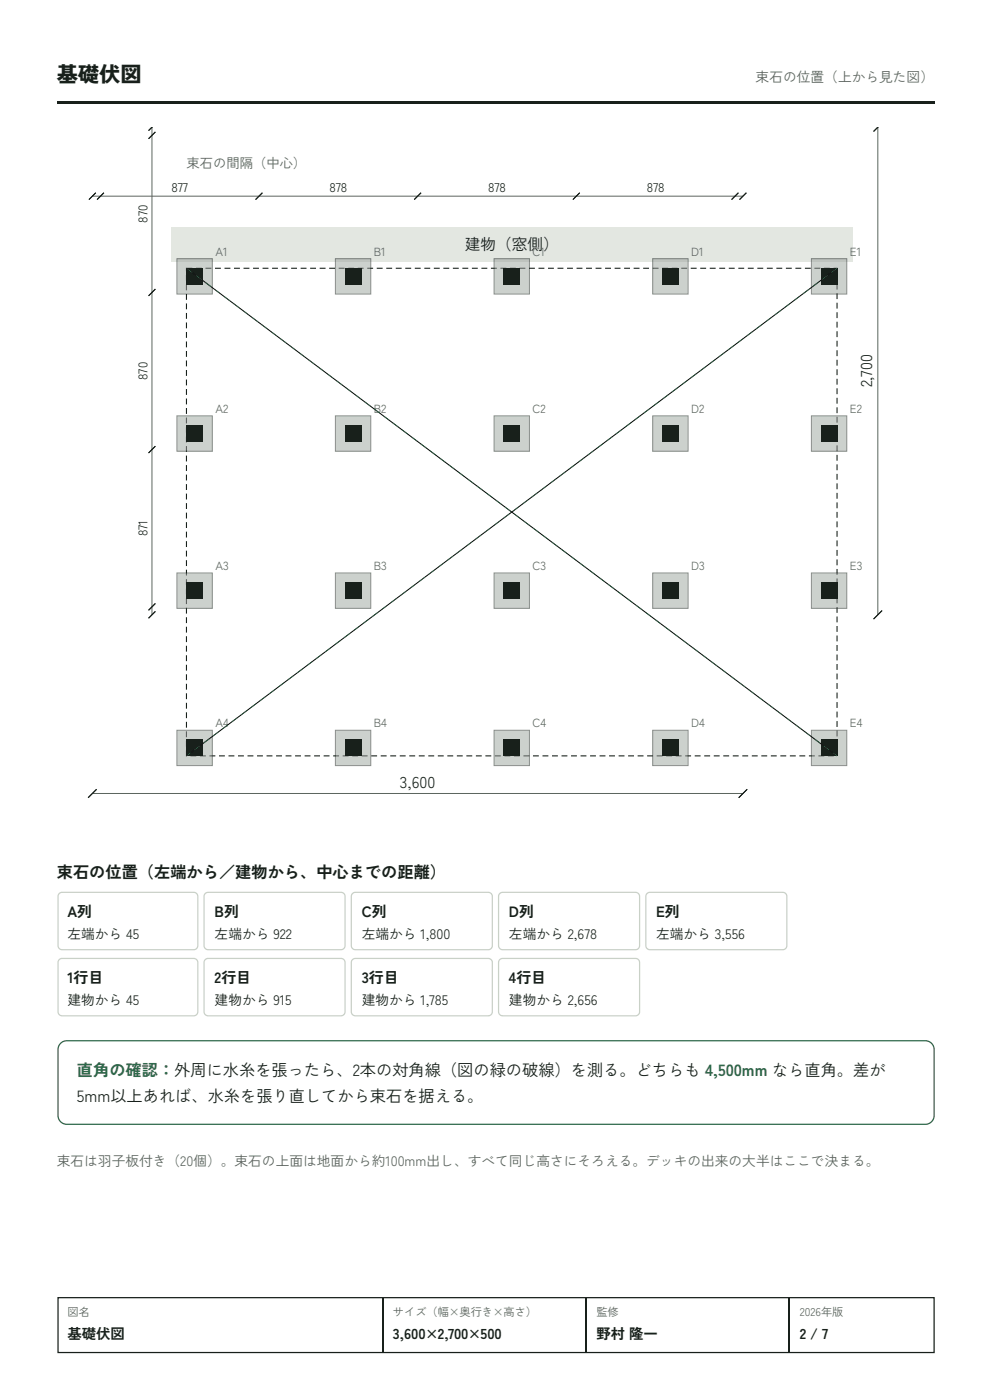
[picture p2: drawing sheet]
<svg xmlns="http://www.w3.org/2000/svg" width="210mm" height="297mm" viewBox="0 0 210 297" stroke-linecap="round" stroke-linejoin="round" font-family="sans-serif">
<path d="M12.2 21.4h186v.6h-186z" fill="#18201b"/>
<path d="M36.2 48.3h144.6v7.3h-144.6z" fill="#e3e7e1"/>
<path d="M41.5 56.8h1.3v.2h-1.3zM43.6 56.8h1.2v.2h-1.2zM45.6 56.8h1.2v.2h-1.2zM47.6 56.8h1.2v.2h-1.2zM49.6 56.8h1.3v.2h-1.3zM51.6 56.8h1.3v.2h-1.3zM53.7 56.8h1.2v.2h-1.2zM55.7 56.8h1.2v.2h-1.2zM57.7 56.8h1.2v.2h-1.2zM59.7 56.8h1.2v.2h-1.2zM61.7 56.8h1.3v.2h-1.3zM63.7 56.8h1.3v.2h-1.3zM65.8 56.8h1.2v.2h-1.2zM67.8 56.8h1.2v.2h-1.2zM69.8 56.8h1.2v.2h-1.2zM71.8 56.8h1.2v.2h-1.2zM73.8 56.8h1.3v.2h-1.3zM75.8 56.8h1.3v.2h-1.3zM77.9 56.8h1.2v.2h-1.2zM79.9 56.8h1.2v.2h-1.2zM81.9 56.8h1.2v.2h-1.2zM83.9 56.8h1.3v.2h-1.3zM85.9 56.8h1.3v.2h-1.3zM87.9 56.8h1.3v.2h-1.3zM90 56.8h1.2v.2h-1.2zM92 56.8h1.2v.2h-1.2zM94 56.8h1.2v.2h-1.2zM96 56.8h1.3v.2h-1.3zM98 56.8h1.3v.2h-1.3zM100 56.8h1.3v.2h-1.3zM102.1 56.8h1.2v.2h-1.2zM104.1 56.8h1.2v.2h-1.2zM106.1 56.8h1.2v.2h-1.2zM108.1 56.8h1.3v.2h-1.3zM110.1 56.8h1.3v.2h-1.3zM112.2 56.8h1.2v.2h-1.2zM114.2 56.8h1.2v.2h-1.2zM116.2 56.8h1.2v.2h-1.2zM118.2 56.8h1.2v.2h-1.2zM120.2 56.8h1.3v.2h-1.3zM122.2 56.8h1.3v.2h-1.3zM124.3 56.8h1.2v.2h-1.2zM126.3 56.8h1.2v.2h-1.2zM128.3 56.8h1.2v.2h-1.2zM130.3 56.8h1.2v.2h-1.2zM132.3 56.8h1.3v.2h-1.3zM134.3 56.8h1.3v.2h-1.3zM136.4 56.8h1.2v.2h-1.2zM138.4 56.8h1.2v.2h-1.2zM140.4 56.8h1.2v.2h-1.2zM142.4 56.8h1.3v.2h-1.3zM144.4 56.8h1.3v.2h-1.3zM146.4 56.8h1.3v.2h-1.3zM148.5 56.8h1.2v.2h-1.2zM150.5 56.8h1.2v.2h-1.2zM152.5 56.8h1.2v.2h-1.2zM154.5 56.8h1.3v.2h-1.3zM156.5 56.8h1.3v.2h-1.3zM158.5 56.8h1.3v.2h-1.3zM160.6 56.8h1.2v.2h-1.2zM162.6 56.8h1.2v.2h-1.2zM164.6 56.8h1.2v.2h-1.2zM166.6 56.8h1.3v.2h-1.3zM168.6 56.8h1.3v.2h-1.3zM170.7 56.8h1.2v.2h-1.2zM172.7 56.8h1.2v.2h-1.2zM174.7 56.8h1.2v.2h-1.2zM176.7 56.8h.9v.6h-.3v-.5h.2v.1h-.8zM177.3 58.2h.3v1.2h-.3zM177.3 60.2h.3v1.2h-.3zM177.3 62.2h.3v1.2h-.3zM177.3 64.2h.3v1.3h-.3zM177.3 66.2h.3v1.3h-.3zM177.3 68.3h.3v1.2h-.3zM177.3 70.3h.3v1.2h-.3zM177.3 72.3h.3v1.2h-.3zM177.3 74.3h.3v1.3h-.3zM177.3 76.3h.3v1.3h-.3zM177.3 78.3h.3v1.3h-.3zM177.3 80.4h.3v1.2h-.3zM177.3 82.4h.3v1.2h-.3zM177.3 84.4h.3v1.2h-.3zM177.3 86.4h.3v1.3h-.3zM177.3 88.4h.3v1.3h-.3zM177.3 90.4h.3v1.3h-.3zM177.3 92.5h.3v1.2h-.3zM177.3 94.5h.3v1.2h-.3zM177.3 96.5h.3v1.2h-.3zM177.3 98.5h.3v1.3h-.3zM177.3 100.5h.3v1.3h-.3zM177.3 102.6h.3v1.2h-.3zM177.3 104.6h.3v1.2h-.3zM177.3 106.6h.3v1.2h-.3zM177.3 108.6h.3v1.2h-.3zM177.3 110.6h.3v1.3h-.3zM177.3 112.6h.3v1.3h-.3zM177.3 114.7h.3v1.2h-.3zM177.3 116.7h.3v1.2h-.3zM177.3 118.7h.3v1.2h-.3zM177.3 120.7h.3v1.2h-.3zM177.3 122.7h.3v1.3h-.3zM177.3 124.7h.3v1.3h-.3zM177.3 126.8h.3v1.2h-.3zM177.3 128.8h.3v1.2h-.3zM177.3 130.8h.3v1.2h-.3zM177.3 132.8h.3v1.3h-.3zM177.3 134.8h.3v1.3h-.3zM177.3 136.8h.3v1.3h-.3zM177.3 138.9h.3v1.2h-.3zM177.3 140.9h.3v1.2h-.3zM177.3 142.9h.3v1.2h-.3zM177.3 144.9h.3v1.3h-.3zM177.3 146.9h.3v1.3h-.3zM177.3 148.9h.3v1.3h-.3zM177.3 151h.3v1.2h-.3zM177.3 153h.3v1.2h-.3zM177.3 155h.3v1.2h-.3zM177.3 157h.3v1.3h-.3zM177.3 159h.3v1.3h-.3zM175.5 160.2h1.3v.3h-1.3zM173.5 160.2h1.3v.3h-1.3zM171.5 160.2h1.2v.3h-1.2zM169.5 160.2h1.2v.3h-1.2zM167.5 160.2h1.2v.3h-1.2zM165.4 160.2h1.3v.3h-1.3zM163.4 160.2h1.3v.3h-1.3zM161.4 160.2h1.3v.3h-1.3zM159.4 160.2h1.2v.3h-1.2zM157.4 160.2h1.2v.3h-1.2zM155.4 160.2h1.2v.3h-1.2zM153.3 160.2h1.3v.3h-1.3zM151.3 160.2h1.3v.3h-1.3zM149.3 160.2h1.2v.3h-1.2zM147.3 160.2h1.2v.3h-1.2zM145.3 160.2h1.2v.3h-1.2zM143.3 160.2h1.2v.3h-1.2zM141.2 160.2h1.3v.3h-1.3zM139.2 160.2h1.3v.3h-1.3zM137.2 160.2h1.2v.3h-1.2zM135.2 160.2h1.2v.3h-1.2zM133.2 160.2h1.2v.3h-1.2zM131.2 160.2h1.2v.3h-1.2zM129.1 160.2h1.3v.3h-1.3zM127.1 160.2h1.3v.3h-1.3zM125.1 160.2h1.2v.3h-1.2zM123.1 160.2h1.2v.3h-1.2zM121.1 160.2h1.2v.3h-1.2zM119 160.2h1.3v.3h-1.3zM117 160.2h1.3v.3h-1.3zM115 160.2h1.3v.3h-1.3zM113 160.2h1.2v.3h-1.2zM111 160.2h1.2v.3h-1.2zM109 160.2h1.2v.3h-1.2zM106.9 160.2h1.3v.3h-1.3zM104.9 160.2h1.3v.3h-1.3zM102.9 160.2h1.3v.3h-1.3zM100.9 160.2h1.2v.3h-1.2zM98.9 160.2h1.2v.3h-1.2zM96.9 160.2h1.2v.3h-1.2zM94.8 160.2h1.3v.3h-1.3zM92.8 160.2h1.3v.3h-1.3zM90.8 160.2h1.2v.3h-1.2zM88.8 160.2h1.2v.3h-1.2zM86.8 160.2h1.2v.3h-1.2zM84.8 160.2h1.2v.3h-1.2zM82.7 160.2h1.3v.3h-1.3zM80.7 160.2h1.3v.3h-1.3zM78.7 160.2h1.2v.3h-1.2zM76.7 160.2h1.2v.3h-1.2zM74.7 160.2h1.2v.3h-1.2zM72.7 160.2h1.2v.3h-1.2zM70.6 160.2h1.3v.3h-1.3zM68.6 160.2h1.3v.3h-1.3zM66.6 160.2h1.2v.3h-1.2zM64.6 160.2h1.2v.3h-1.2zM62.6 160.2h1.2v.3h-1.2zM60.5 160.2h1.3v.3h-1.3zM58.5 160.2h1.3v.3h-1.3zM56.5 160.2h1.3v.3h-1.3zM54.5 160.2h1.2v.3h-1.2zM52.5 160.2h1.2v.3h-1.2zM50.5 160.2h1.2v.3h-1.2zM48.4 160.2h1.3v.3h-1.3zM46.4 160.2h1.3v.3h-1.3zM44.4 160.2h1.3v.3h-1.3zM42.4 160.2h1.2v.3h-1.2zM40.4 160.2h1.2v.3h-1.2zM39.4 159.2h.2v1.3h-.2zM39.4 157.2h.2v1.2h-.2zM39.4 155.2h.2v1.2h-.2zM39.4 153.1h.2v1.3h-.2zM39.4 151.1h.2v1.3h-.2zM39.4 149.1h.2v1.2h-.2zM39.4 147.1h.2v1.2h-.2zM39.4 145.1h.2v1.2h-.2zM39.4 143.1h.2v1.2h-.2zM39.4 141h.2v1.3h-.2zM39.4 139h.2v1.3h-.2zM39.4 137h.2v1.2h-.2zM39.4 135h.2v1.2h-.2zM39.4 133h.2v1.2h-.2zM39.4 130.9h.2v1.3h-.2zM39.4 128.9h.2v1.3h-.2zM39.4 126.9h.2v1.3h-.2zM39.4 124.9h.2v1.2h-.2zM39.4 122.9h.2v1.2h-.2zM39.4 120.9h.2v1.2h-.2zM39.4 118.8h.2v1.3h-.2zM39.4 116.8h.2v1.3h-.2zM39.4 114.8h.2v1.3h-.2zM39.4 112.8h.2v1.2h-.2zM39.4 110.8h.2v1.2h-.2zM39.4 108.8h.2v1.2h-.2zM39.4 106.7h.2v1.3h-.2zM39.4 104.7h.2v1.3h-.2zM39.4 102.7h.2v1.2h-.2zM39.4 100.7h.2v1.2h-.2zM39.4 98.7h.2v1.2h-.2zM39.4 96.7h.2v1.2h-.2zM39.4 94.6h.2v1.3h-.2zM39.4 92.6h.2v1.3h-.2zM39.4 90.6h.2v1.2h-.2zM39.4 88.6h.2v1.2h-.2zM39.4 86.6h.2v1.2h-.2zM39.4 84.6h.2v1.2h-.2zM39.4 82.5h.2v1.3h-.2zM39.4 80.5h.2v1.3h-.2zM39.4 78.5h.2v1.2h-.2zM39.4 76.5h.2v1.2h-.2zM39.4 74.5h.2v1.2h-.2zM39.4 72.4h.2v1.3h-.2zM39.4 70.4h.2v1.3h-.2zM39.4 68.4h.2v1.3h-.2zM39.4 66.4h.2v1.2h-.2zM39.4 64.4h.2v1.2h-.2zM39.4 62.4h.2v1.2h-.2zM39.4 60.3h.2v1.3h-.2zM39.4 58.3h.2v1.3h-.2zM39.4 56.8h1.4v.2h-1.3v-.1h.1v.7h-.2z" fill="#18201b"/>
<path d="M37.5 54.9h7.5v7.5h-7.5z" fill="#9aa39c"/>
<path d="M37.5 54.9h7.5v7.5h-7.5z" fill="none" stroke="#18201b" stroke-width=".21"/>
<path d="M39.6 56.9h3.4v3.4h-3.4z" fill="#18201b"/>
<path d="M37.5 88.2h7.5v7.5h-7.5z" fill="#9aa39c"/>
<path d="M37.5 88.2h7.5v7.5h-7.5z" fill="none" stroke="#18201b" stroke-width=".21"/>
<path d="M39.6 90.3h3.4v3.4h-3.4z" fill="#18201b"/>
<path d="M37.5 121.6h7.5v7.5h-7.5z" fill="#9aa39c"/>
<path d="M37.5 121.6h7.5v7.5h-7.5z" fill="none" stroke="#18201b" stroke-width=".21"/>
<path d="M39.6 123.6h3.4v3.4h-3.4z" fill="#18201b"/>
<path d="M37.5 154.9h7.5v7.5h-7.5z" fill="#9aa39c"/>
<path d="M37.5 154.9h7.5v7.5h-7.5z" fill="none" stroke="#18201b" stroke-width=".21"/>
<path d="M39.6 157h3.4v3.4h-3.4z" fill="#18201b"/>
<path d="M71.1 54.9h7.5v7.5h-7.5z" fill="#9aa39c"/>
<path d="M71.1 54.9h7.5v7.5h-7.5z" fill="none" stroke="#18201b" stroke-width=".21"/>
<path d="M73.2 56.9h3.4v3.4h-3.4z" fill="#18201b"/>
<path d="M71.1 88.2h7.5v7.5h-7.5z" fill="#9aa39c"/>
<path d="M71.1 88.2h7.5v7.5h-7.5z" fill="none" stroke="#18201b" stroke-width=".21"/>
<path d="M73.2 90.3h3.4v3.4h-3.4z" fill="#18201b"/>
<path d="M71.1 121.6h7.5v7.5h-7.5z" fill="#9aa39c"/>
<path d="M71.1 121.6h7.5v7.5h-7.5z" fill="none" stroke="#18201b" stroke-width=".21"/>
<path d="M73.2 123.6h3.4v3.4h-3.4z" fill="#18201b"/>
<path d="M71.1 154.9h7.5v7.5h-7.5z" fill="#9aa39c"/>
<path d="M71.1 154.9h7.5v7.5h-7.5z" fill="none" stroke="#18201b" stroke-width=".21"/>
<path d="M73.2 157h3.4v3.4h-3.4z" fill="#18201b"/>
<path d="M104.7 54.9h7.5v7.5h-7.5z" fill="#9aa39c"/>
<path d="M104.7 54.9h7.5v7.5h-7.5z" fill="none" stroke="#18201b" stroke-width=".21"/>
<path d="M106.8 56.9h3.4v3.4h-3.4z" fill="#18201b"/>
<path d="M104.7 88.2h7.5v7.5h-7.5z" fill="#9aa39c"/>
<path d="M104.7 88.2h7.5v7.5h-7.5z" fill="none" stroke="#18201b" stroke-width=".21"/>
<path d="M106.8 90.3h3.4v3.4h-3.4z" fill="#18201b"/>
<path d="M104.7 121.6h7.5v7.5h-7.5z" fill="#9aa39c"/>
<path d="M104.7 121.6h7.5v7.5h-7.5z" fill="none" stroke="#18201b" stroke-width=".21"/>
<path d="M106.8 123.6h3.4v3.4h-3.4z" fill="#18201b"/>
<path d="M104.7 154.9h7.5v7.5h-7.5z" fill="#9aa39c"/>
<path d="M104.7 154.9h7.5v7.5h-7.5z" fill="none" stroke="#18201b" stroke-width=".21"/>
<path d="M106.8 157h3.4v3.4h-3.4z" fill="#18201b"/>
<path d="M138.4 54.9h7.5v7.5h-7.5z" fill="#9aa39c"/>
<path d="M138.4 54.9h7.5v7.5h-7.5z" fill="none" stroke="#18201b" stroke-width=".21"/>
<path d="M140.4 56.9h3.4v3.4h-3.4z" fill="#18201b"/>
<path d="M138.4 88.2h7.5v7.5h-7.5z" fill="#9aa39c"/>
<path d="M138.4 88.2h7.5v7.5h-7.5z" fill="none" stroke="#18201b" stroke-width=".21"/>
<path d="M140.4 90.3h3.4v3.4h-3.4z" fill="#18201b"/>
<path d="M138.4 121.6h7.5v7.5h-7.5z" fill="#9aa39c"/>
<path d="M138.4 121.6h7.5v7.5h-7.5z" fill="none" stroke="#18201b" stroke-width=".21"/>
<path d="M140.4 123.6h3.4v3.4h-3.4z" fill="#18201b"/>
<path d="M138.4 154.9h7.5v7.5h-7.5z" fill="#9aa39c"/>
<path d="M138.4 154.9h7.5v7.5h-7.5z" fill="none" stroke="#18201b" stroke-width=".21"/>
<path d="M140.4 157h3.4v3.4h-3.4z" fill="#18201b"/>
<path d="M172 54.9h7.5v7.5h-7.5z" fill="#9aa39c"/>
<path d="M172 54.9h7.5v7.5h-7.5z" fill="none" stroke="#18201b" stroke-width=".21"/>
<path d="M174.1 56.9h3.4v3.4h-3.4z" fill="#18201b"/>
<path d="M172 88.2h7.5v7.5h-7.5z" fill="#9aa39c"/>
<path d="M172 88.2h7.5v7.5h-7.5z" fill="none" stroke="#18201b" stroke-width=".21"/>
<path d="M174.1 90.3h3.4v3.4h-3.4z" fill="#18201b"/>
<path d="M172 121.6h7.5v7.5h-7.5z" fill="#9aa39c"/>
<path d="M172 121.6h7.5v7.5h-7.5z" fill="none" stroke="#18201b" stroke-width=".21"/>
<path d="M174.1 123.6h3.4v3.4h-3.4z" fill="#18201b"/>
<path d="M172 154.9h7.5v7.5h-7.5z" fill="#9aa39c"/>
<path d="M172 154.9h7.5v7.5h-7.5z" fill="none" stroke="#18201b" stroke-width=".21"/>
<path d="M174.1 157h3.4v3.4h-3.4z" fill="#18201b"/>
<path d="M32.2 27v103.4M19.6 41.6h137.9" fill="none" stroke="#5b665e" stroke-width=".21"/>
<g fill="#000">
<path d="M31.5 27.7l1.4-.8zM32.9 28l-1.4 1.4zM18.9 42.3l1.4-1.4zM20.6 42.3l1.4-1.4zM39.5 56.9l138 103.5zM54.2 42.3l1.4-1.4zM87.8 42.3l1.5-1.4zM122.9 40.9l-1.4 1.4zM156.5 40.9l-1.4 1.4zM158.2 40.9l-1.4 1.4zM32.9 61.3l-1.4 1.5zM32.9 94.7l-1.4 1.4z"/>
<path d="M31.5 129.5l1.4-1.5zM31.5 131.2l1.4-1.5z"/>
</g>
<g fill="none" stroke="#18201b" stroke-width=".22">
<path d="M32.3 26.9l-.8 .8M32.9 28l-1.4 1.4M20.3 40.9l-1.4 1.4M22 40.9l-1.4 1.4M55.6 40.9l-1.4 1.4M89.3 40.9l-1.5 1.4M122.9 40.9l-1.4 1.4M156.5 40.9l-1.4 1.4M158.2 40.9l-1.4 1.4M32.9 61.3l-1.4 1.5M32.9 94.7l-1.4 1.4M32.9 128l-1.4 1.5"/>
<path d="M32.9 129.7l-1.4 1.5"/>
</g>
<path d="M39.6 56.9l1.2 .9-.1 .1-1.2-.9zM41.6 58.3l1.2 1-.1 .1-1.2-.9zM43.6 59.8l1.2 1-.1 .1-1.2-.9zM45.5 61.3l1.3 1-.1 .1-1.3-1zM47.5 62.8l1.3 .9-.1 .2-1.3-1zM49.5 64.3l1.3 .9-.1 .2-1.3-1zM51.5 65.8l1.2 .9-.1 .1-1.2-.9zM53.5 67.3l1.2 .9-.1 .1-1.2-.9zM55.5 68.8l1.2 .9-.1 .1-1.2-.9zM57.5 70.3l1.2 .9-.1 .1-1.2-.9zM59.4 71.7l1.3 1-.1 .1-1.3-.9zM61.4 73.2l1.3 1-.1 .1-1.3-.9zM63.4 74.7l1.3 1-.1 .1-1.3-.9zM65.4 76.2l1.2 .9-.1 .2-1.2-1zM67.4 77.7l1.2 .9-.1 .2-1.2-1zM69.4 79.2l1.2 .9-.1 .2-1.2-1zM71.4 80.7l1.2 .9-.1 .1-1.2-.9zM73.3 82.2l1.3 .9-.1 .1-1.2-.9zM75.3 83.7l1.3 .9-.1 .1-1.3-.9zM77.3 85.2l1.3 .9-.1 .1-1.3-.9zM79.3 86.6l1.2 1v.1l-1.3-.9zM81.3 88.1l1.2 1-.1 .1-1.2-.9zM83.3 89.6l1.2 1-.1 .1-1.2-1zM85.3 91.1l1.2 .9-.1 .2-1.2-1zM87.2 92.6l1.3 .9-.1 .2-1.2-1zM89.2 94.1l1.3 .9-.1 .1-1.3-.9zM91.2 95.6l1.3 .9-.1 .1-1.3-.9zM93.2 97.1l1.2 .9v.1l-1.3-.9zM95.2 98.6l1.2 .9-.1 .1-1.2-.9zM97.2 100.1l1.2 .9-.1 .1-1.2-.9zM99.2 101.5l1.2 1-.1 .1-1.2-.9zM101.2 103l1.2 1-.1 .1-1.2-.9zM103.1 104.5l1.3 1-.1 .1-1.3-1zM105.1 106l1.3 .9-.1 .2-1.3-1zM107.1 107.5l1.3 .9-.1 .2-1.3-1zM109.1 109l1.2 .9-.1 .1-1.2-.9zM111.1 110.5l1.2 .9-.1 .1-1.2-.9zM113.1 112l1.2 .9-.1 .1-1.2-.9zM115.1 113.5l1.2 .9-.1 .1-1.2-.9zM117 114.9l1.3 1-.1 .1-1.3-.9zM119 116.4l1.3 1-.1 .1-1.3-.9zM121 117.9l1.3 1-.1 .1-1.3-.9zM123 119.4l1.2 .9-.1 .2-1.2-1zM125 120.9l1.2 .9-.1 .2-1.2-1zM127 122.4l1.2 .9-.1 .2-1.2-1zM129 123.9l1.2 .9-.1 .1-1.2-.9zM130.9 125.4l1.3 .9-.1 .1-1.2-.9zM132.9 126.9l1.3 .9-.1 .1-1.3-.9zM134.9 128.4l1.3 .9-.1 .1-1.3-.9zM136.9 129.8l1.2 1v.1l-1.3-.9zM138.9 131.3l1.2 1-.1 .1-1.2-.9zM140.9 132.8l1.2 1-.1 .1-1.2-1zM142.9 134.3l1.2 .9-.1 .2-1.2-1zM144.8 135.8l1.3 .9-.1 .2-1.2-1zM146.8 137.3l1.3 .9-.1 .1-1.3-.9zM148.8 138.8l1.3 .9-.1 .1-1.3-.9zM150.8 140.3l1.2 .9v.1l-1.3-.9zM152.8 141.8l1.2 .9-.1 .1-1.2-.9zM154.8 143.3l1.2 .9-.1 .1-1.2-.9zM156.8 144.7l1.2 1-.1 .1-1.2-.9zM158.7 146.2l1.3 1-.1 .1-1.2-.9zM160.7 147.7l1.3 .9-.1 .2-1.3-1zM162.7 149.2l1.3 .9-.1 .2-1.3-1zM164.7 150.7l1.2 .9v.2l-1.3-1zM166.7 152.2l1.2 .9-.1 .1-1.2-.9zM168.7 153.7l1.2 .9-.1 .1-1.2-.9zM170.7 155.2l1.2 .9-.1 .1-1.2-.9zM172.7 156.7l1.2 .9-.1 .1-1.2-.9zM174.6 158.1l1.3 1-.1 .1-1.3-.9zM176.6 159.6l.9 .7-.1 .1-.9-.6z" fill="#2c6849"/>
<path d="M39.5 160.4l138-103.5z" fill="#000"/>
<path d="M176.2 57.8l1.2-.9 .1 .1-1.2 .9zM174.2 59.3l1.2-1 .1 .2-1.2 .9zM172.2 60.8l1.2-1 .1 .2-1.2 .9zM170.2 62.3l1.3-1v.1l-1.2 1zM168.2 63.7l1.3-.9 .1 .1-1.3 1zM166.2 65.2l1.3-.9 .1 .1-1.3 1zM164.3 66.7l1.2-.9 .1 .1-1.3 .9zM162.3 68.2l1.2-.9 .1 .1-1.2 .9zM160.3 69.7l1.2-.9 .1 .1-1.2 .9zM158.3 71.2l1.2-.9 .1 .1-1.2 .9zM156.3 72.7l1.3-1v.2l-1.2 .9zM154.3 74.2l1.3-1 .1 .2-1.3 .9zM152.3 75.7l1.3-1 .1 .2-1.3 .9zM150.4 77.1l1.2-.9 .1 .1-1.3 1zM148.4 78.6l1.2-.9 .1 .1-1.2 1zM146.4 80.1l1.2-.9 .1 .1-1.2 1zM144.4 81.6l1.2-.9 .1 .1-1.2 .9zM142.4 83.1l1.2-.9 .1 .1-1.2 .9zM140.4 84.6l1.3-.9 .1 .1-1.3 .9zM138.4 86.1l1.3-.9 .1 .1-1.3 .9zM136.5 87.6l1.2-1 .1 .2-1.3 .9zM134.5 89.1l1.2-1 .1 .2-1.2 .9zM132.5 90.6l1.2-1 .1 .1-1.2 1zM130.5 92l1.2-.9 .1 .1-1.2 1zM128.5 93.5l1.2-.9 .1 .1-1.2 1zM126.5 95l1.3-.9 .1 .1-1.3 .9zM124.5 96.5l1.3-.9 .1 .1-1.3 .9zM122.5 98l1.3-.9 .1 .1-1.3 .9zM120.6 99.5l1.2-.9 .1 .1-1.2 .9zM118.6 101l1.2-.9 .1 .1-1.2 .9zM116.6 102.5l1.2-1 .1 .2-1.2 .9zM114.6 104l1.2-1 .1 .2-1.2 .9zM112.6 105.5l1.3-1 .1 .1-1.3 1zM110.6 106.9l1.3-.9 .1 .1-1.3 1zM108.6 108.4l1.3-.9 .1 .1-1.3 1zM106.7 109.9l1.2-.9 .1 .1-1.2 .9zM104.7 111.4l1.2-.9 .1 .1-1.2 .9zM102.7 112.9l1.2-.9 .1 .1-1.2 .9zM100.7 114.4l1.2-.9 .1 .1-1.2 .9zM98.7 115.9l1.3-1v.2l-1.2 .9zM96.7 117.4l1.3-1 .1 .2-1.3 .9zM94.7 118.9l1.3-1 .1 .2-1.3 .9zM92.8 120.3l1.2-.9 .1 .1-1.3 1zM90.8 121.8l1.2-.9 .1 .1-1.2 1zM88.8 123.3l1.2-.9 .1 .1-1.2 1zM86.8 124.8l1.2-.9 .1 .1-1.2 .9zM84.8 126.3l1.3-.9v.1l-1.2 .9zM82.8 127.8l1.3-.9 .1 .1-1.3 .9zM80.8 129.3l1.3-.9 .1 .1-1.3 .9zM78.9 130.8l1.2-1 .1 .2-1.3 .9zM76.9 132.3l1.2-1 .1 .2-1.2 .9zM74.9 133.8l1.2-1 .1 .1-1.2 1zM72.9 135.2l1.2-.9 .1 .1-1.2 1zM70.9 136.7l1.2-.9 .1 .1-1.2 1zM68.9 138.2l1.3-.9 .1 .1-1.3 .9zM66.9 139.7l1.3-.9 .1 .1-1.3 .9zM64.9 141.2l1.3-.9 .1 .1-1.3 .9zM63 142.7l1.2-.9 .1 .1-1.2 .9zM61 144.2l1.2-.9 .1 .1-1.2 .9zM59 145.7l1.2-1 .1 .2-1.2 .9zM57 147.2l1.2-1 .1 .2-1.2 .9zM55 148.6l1.3-.9 .1 .1-1.3 1zM53 150.1l1.3-.9 .1 .1-1.3 1zM51 151.6l1.3-.9 .1 .1-1.3 1zM49.1 153.1l1.2-.9 .1 .1-1.2 .9zM47.1 154.6l1.2-.9 .1 .1-1.2 .9zM45.1 156.1l1.2-.9 .1 .1-1.2 .9zM43.1 157.6l1.2-.9 .1 .1-1.2 .9zM41.1 159.1l1.3-1v.2l-1.2 .9zM39.5 160.3l.9-.7 .1 .2-.9 .6z" fill="#2c6849"/>
<path d="M186.1 27v103.4M19.6 168.3h137.9" fill="none" stroke="#5b665e" stroke-width=".21"/>
<path d="M185.2 27.9l1.8-1zM185.2 131.3l1.8-1.8zM18.7 169.2l1.8-1.8zM158.4 167.4l-1.8 1.8z" fill="#000"/>
<path d="M186.2 26.9l-1 1M187 129.5l-1.8 1.8M20.5 167.4l-1.8 1.8M158.4 167.4l-1.8 1.8" fill="none" stroke="#18201b" stroke-width=".22"/>
<path d="M12.6 189.6l.6-.3h27.9a.87 .87 0 0 1 .8 .9v10.4a.87 .87 0 0 1-.8 .9h-27.9a.87 .87 0 0 1-.9-.9v-10.4zM43.5 189.6l.6-.3h28.2a.87 .87 0 0 1 .9 .9v10.4a.87 .87 0 0 1-.9 .9h-28.2a.87 .87 0 0 1-.8-.9v-10.4zM74.7 189.6l.6-.3h28.2a.87 .87 0 0 1 .9 .9v10.4a.87 .87 0 0 1-.9 .9h-28.2a.87 .87 0 0 1-.8-.9v-10.4zM106 189.6l.6-.3h28.1a.87 .87 0 0 1 .9 .9v10.4a.87 .87 0 0 1-.9 .9h-28.1a.87 .87 0 0 1-.9-.9v-10.4zM137.2 189.6l.6-.3h28.2a.87 .87 0 0 1 .8 .9v10.4a.87 .87 0 0 1-.8 .9h-28.2a.87 .87 0 0 1-.9-.9v-10.4zM12.6 203.6l.6-.3h27.9a.87 .87 0 0 1 .8 .9v10.4a.87 .87 0 0 1-.8 .9h-27.9a.87 .87 0 0 1-.9-.9v-10.4zM43.5 203.6l.6-.3h28.2a.87 .87 0 0 1 .9 .9v10.4a.87 .87 0 0 1-.9 .9h-28.2a.87 .87 0 0 1-.8-.9v-10.4zM74.7 203.6l.6-.3h28.2a.87 .87 0 0 1 .9 .9v10.4a.87 .87 0 0 1-.9 .9h-28.2a.87 .87 0 0 1-.8-.9v-10.4zM106 203.6l.6-.3h28.1a.87 .87 0 0 1 .9 .9v10.4a.87 .87 0 0 1-.9 .9h-28.1a.87 .87 0 0 1-.9-.9v-10.4z" fill="none" stroke="#c9d1c7" stroke-width=".26"/>
<path d="M12.9 221.3l.6-.4 .7-.1h182a1.87 1.87 0 0 1 1.8 1.9v14a1.87 1.87 0 0 1-1.8 1.8h-182a1.87 1.87 0 0 1-1.9-1.8v-14l.1-.8z" fill="none" stroke="#2c6849" stroke-width=".26"/>
<path d="M12.3 275.3h185.7v11.6h-185.7zM81.1 275.4v11.4M124.2 275.4v11.4M167.3 275.4v11.4" fill="none" stroke="#18201b" stroke-width=".26"/>
<text font-size="4.5" fill="#18201b" x="12" y="17.5">基礎伏図</text>
<g font-size="3.4" fill="#18201b">
<text x="12" y="186.3">束石の位置（左端から／建物から、中心までの距離）</text>
<text x="16.3" y="233.9">5mm以上あれば、水糸を張り直してから束石を据える。</text>
</g>
<text font-size="3.4" fill="#2c6849" x="16.3" y="228.3">直角の確認：外周に水糸を張ったら、2本の対角線（図の緑の破線）を測る。どちらも 4,500mm なら直角。差が</text>
<g font-size="3.3" fill="#18201b">
<text x="98.5" y="53.1">建物（窓側）</text>
<text x="184.9" y="82.2" transform="rotate(-90 184.9 82.2)">2,700</text>
<text x="84.8" y="167.2">3,600</text>
</g>
<g font-size="3.2" fill="#18201b">
<text x="14.3" y="194.5">A列</text>
<text x="45.5" y="194.5">B列</text>
<text x="76.7" y="194.5">C列</text>
<text x="107.9" y="194.5">D列</text>
<text x="139.1" y="194.5">E列</text>
<text x="14.3" y="208.5">1行目</text>
<text x="45.5" y="208.5">2行目</text>
<text x="76.7" y="208.5">3行目</text>
<text x="107.9" y="208.5">4行目</text>
</g>
<g font-size="3" fill="#18201b">
<text x="14.3" y="284.2">基礎伏図</text>
<text x="83.3" y="284.2">3,600×2,700×500</text>
<text x="126.4" y="284.2">野村 隆一</text>
<text x="169.6" y="284.2">2 / 7</text>
</g>
<g font-size="2.9" fill="#5b665e">
<text x="160.2" y="17.5">束石の位置（上から見た図）</text>
<text x="12" y="247.4">束石は羽子板付き（20個）。束石の上面は地面から約100mm出し、すべて同じ高さにそろえる。デッキの出来の大半はここで決まる。</text>
</g>
<g font-size="2.9" fill="#18201b">
<text x="14.3" y="199.2">左端から 45</text>
<text x="45.5" y="199.2">左端から 922</text>
<text x="76.7" y="199.2">左端から 1,800</text>
<text x="107.9" y="199.2">左端から 2,678</text>
<text x="139.1" y="199.2">左端から 3,556</text>
<text x="14.3" y="213.3">建物から 45</text>
<text x="45.5" y="213.3">建物から 915</text>
<text x="76.7" y="213.3">建物から 1,785</text>
<text x="107.9" y="213.3">建物から 2,656</text>
</g>
<text font-size="2.8" fill="#5b665e" x="39.5" y="35.6">束石の間隔（中心）</text>
<g font-size="2.7" fill="#18201b">
<text x="36.3" y="40.7">877</text>
<text x="69.8" y="40.7">878</text>
<text x="103.5" y="40.7">878</text>
<text x="137.1" y="40.7">878</text>
<text x="31.3" y="47.3" transform="rotate(-90 31.3 47.3)">870</text>
<text x="31.3" y="80.6" transform="rotate(-90 31.3 80.6)">870</text>
<text x="31.3" y="113.8" transform="rotate(-90 31.3 113.8)">871</text>
</g>
<g font-size="2.5" fill="#5b665e">
<text x="45.7" y="54.2">A1</text>
<text x="79.3" y="54.2">B1</text>
<text x="112.9" y="54.2">C1</text>
<text x="146.5" y="54.2">D1</text>
<text x="180.2" y="54.2">E1</text>
<text x="45.7" y="87.6">A2</text>
<text x="79.3" y="87.6">B2</text>
<text x="112.9" y="87.6">C2</text>
<text x="146.5" y="87.6">D2</text>
<text x="180.2" y="87.6">E2</text>
<text x="45.7" y="120.9">A3</text>
<text x="79.3" y="120.9">B3</text>
<text x="112.9" y="120.9">C3</text>
<text x="146.5" y="120.9">D3</text>
<text x="180.2" y="120.9">E3</text>
<text x="45.7" y="154.3">A4</text>
<text x="79.3" y="154.3">B4</text>
<text x="112.9" y="154.3">C4</text>
<text x="146.5" y="154.3">D4</text>
<text x="180.2" y="154.3">E4</text>
</g>
<g font-size="2.4" fill="#5b665e">
<text x="14.3" y="279.1">図名</text>
<text x="83.3" y="279.1">サイズ（幅×奥行き×高さ）</text>
<text x="126.4" y="279.1">監修</text>
<text x="169.6" y="279.1">2026年版</text>
</g>
</svg>
